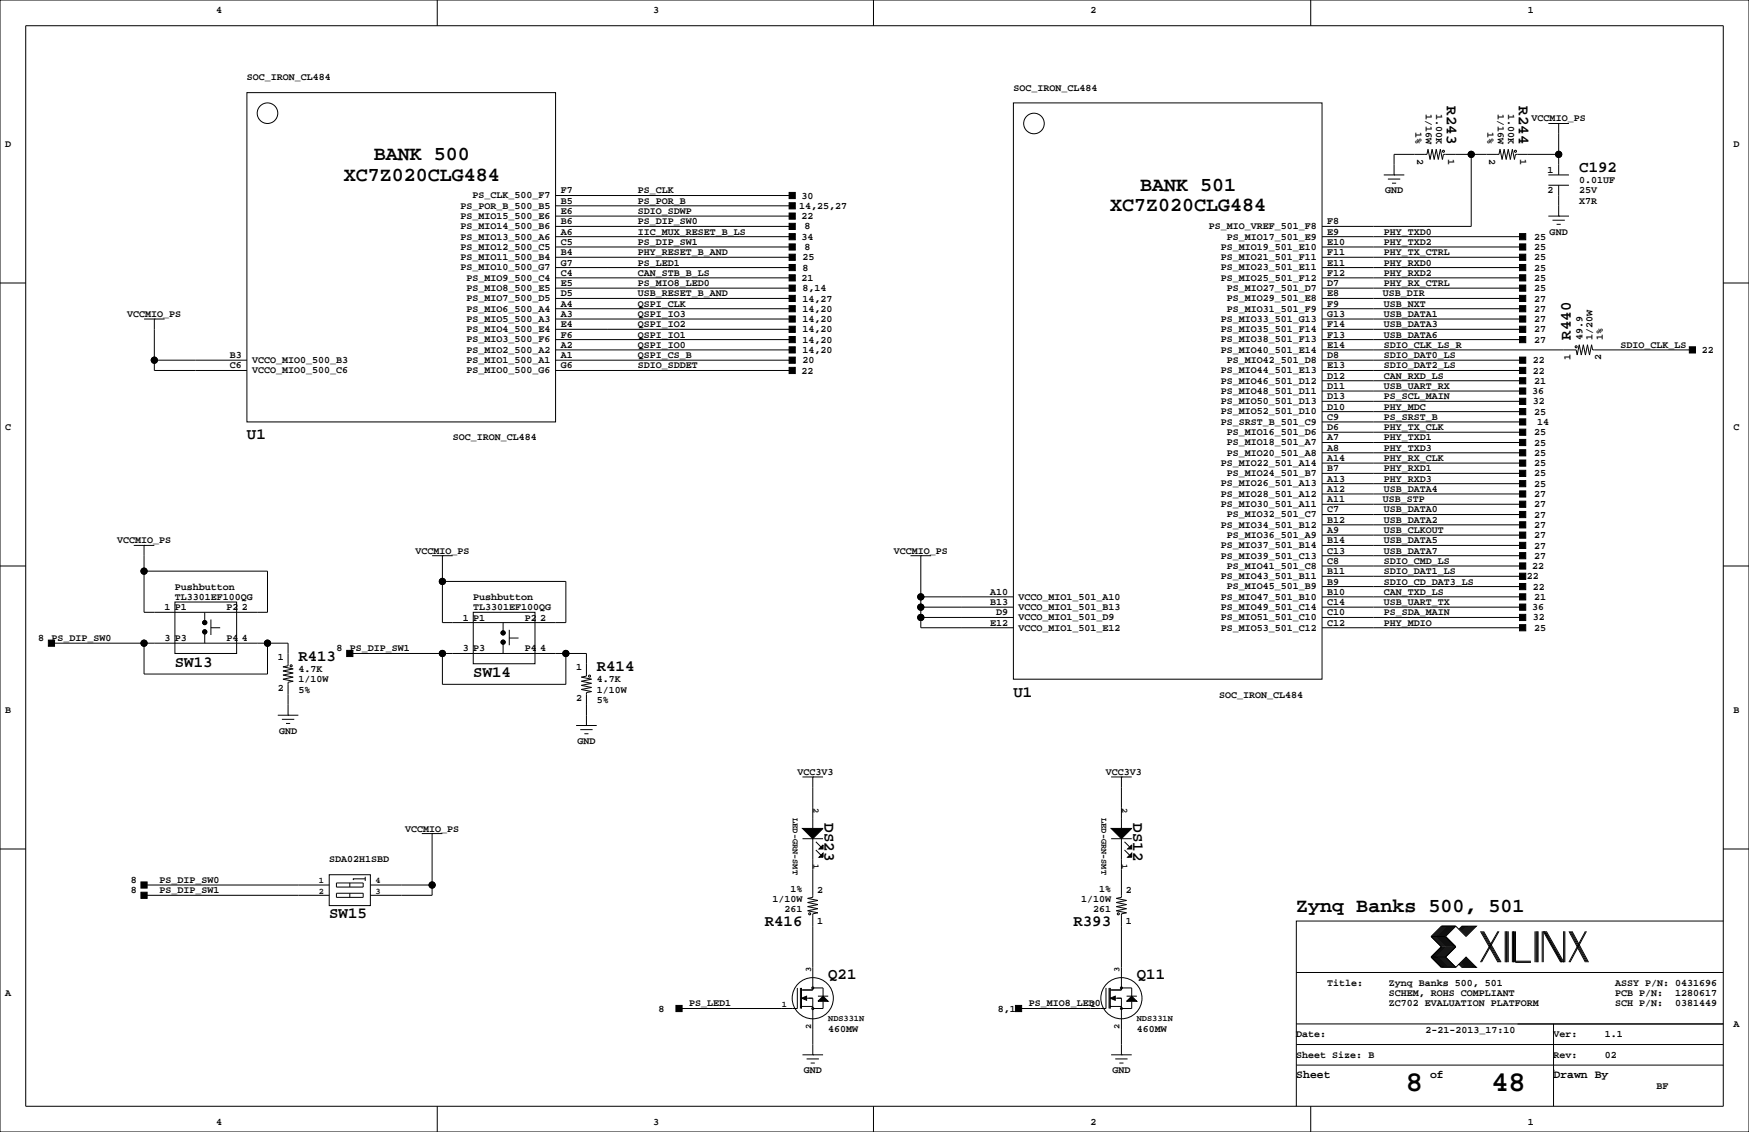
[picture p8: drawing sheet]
<svg xmlns="http://www.w3.org/2000/svg" width="432mm" height="279mm" viewBox="0 0 432 279" stroke-linecap="round" stroke-linejoin="round" font-family="sans-serif">
<g fill="none" stroke="#000" stroke-width=".25">
<path d="M0 0h431.8v279.4h-431.8zM6.3 6.4h419.1v266.6h-419.1zM107.9 0v6.4M215.6 0v6.4M323.6 0v6.4M61 22.9h76.2v81.2h-76.2zM250.2 25.4h76.2v142.2h-76.2zM363.2 38.1v17.8h-36.8M382.3 30.5h5M384.8 30.5h.1M384.8 30.5v12.7M384.8 38.1h-10.7l-.2 1.3-.5-2.6-.5 2.6-.5-2.6-.5 2.6-.6-2.6-.5 2.6-.5-2.6-.2 1.3h-13.7l-.3 1.3-.5-2.6-.5 2.6-.5-2.6-.5 2.6-.5-2.6-.5 2.6-.5-2.6-.3 1.3h-8.1v5.1"/>
<path d="M137.2 53.3h58.4M137.2 48.3h58.4M137.2 55.9h58.4M137.2 58.4h58.4M137.2 50.8h58.4M326.4 58.4h49.5M341.6 43.2h5.1M342.6 44.2h3.1M343.7 45.2h1M344.2 43.2h.1M382.3 53.3h5M382.3 45.7h5"/>
<path d="M382.3 43.2h5M383.3 54.4h3M384.3 55.4h1M384.8 53.3h.1M384.8 45.7v7.6M0 69.8h6.3M35.6 78.7h5M38.1 78.7h.1M38.1 78.7v12.7h22.9M137.2 61h58.4M137.2 63.5h58.4M137.2 66h58.4"/>
<path d="M137.2 68.6h58.4M137.2 71.1h58.4M137.2 78.7h58.4M137.2 73.7h58.4M137.2 76.2h58.4M326.4 61h49.5M326.4 63.5h49.5M326.4 66h49.5M326.4 68.6h49.5M326.4 71.1h49.5M326.4 78.7h49.5M326.4 73.7h49.5"/>
<path d="M326.4 76.2h49.5M425.4 69.8h6.4M38.1 88.9h22.9M137.2 88.9h58.4M137.2 91.4h58.4M137.2 81.3h58.4M137.2 83.8h58.4M137.2 86.4h58.4M326.4 96.5h49.5M326.4 88.9h49.5M326.4 91.4h49.5M326.4 81.3h49.5"/>
<path d="M326.4 83.8h49.5M326.4 99.1h49.5M326.4 94h49.5M326.4 86.4h62.7l.3 1.2 .5-2.5 .5 2.5 .5-2.5 .5 2.5 .5-2.5 .5 2.5 .5-2.5 .3 1.3h24.6M326.4 106.7h49.5M326.4 109.2h49.5M326.4 111.8h49.5M326.4 114.3h49.5M326.4 116.8h49.5M326.4 119.4h49.5M326.4 104.1h49.5M326.4 101.6h49.5"/>
<path d="M0 139.7h6.3M33 134.6h5.1M35.6 134.6h.1M35.6 134.6v16.5h30.4v-10.1h-30.4M106.7 137.2h5.1M109.2 137.2h.1M109.2 137.2v16.5h30.5v-10.2h-30.5M224.8 137.2h5.1M227.3 137.2h.1M227.3 137.2v17.7h22.9M326.4 139.7h49.5M326.4 124.5h49.5"/>
<path d="M326.4 129.5h49.5M326.4 134.6h49.5M326.4 137.2h49.5M326.4 132.1h49.5M326.4 127h49.5M326.4 121.9h49.5M425.4 139.7h6.4M12.7 158.8h58.4v5.5l-1.3 .3 2.6 .5-2.6 .5 2.6 .5-2.6 .5 2.6 .5-2.6 .5 2.6 .5-1.3 .3v8.1M35.6 158.8v7.6h30.4v-7.6M43.2 148.6h15.2v12.7h-15.2zM50.5 151.1v2.1M50.5 156.5v2.3"/>
<path d="M52.1 152.9v3.8M52.1 154.9h2.3M116.8 151.1h15.3v12.7h-15.3zM124.2 153.7v2M124.2 159v2.3M125.7 155.4v3.9M125.7 157.5h2.3M227.3 152.4h22.9M227.3 149.9h22.9M227.3 147.3h22.9M326.4 154.9h49.5M326.4 152.4h49.5"/>
<path d="M326.4 149.9h49.5M326.4 147.3h49.5M326.4 144.8h49.5M326.4 142.2h49.5M68.6 176.5h5.1M69.6 177.5h3M70.6 178.6h1M71.1 176.5h.1M86.4 161.3h58.4v5.6l-1.3 .2 2.5 .5-2.5 .5 2.5 .6-2.5 .5 2.5 .5-2.5 .5 2.5 .5-1.2 .2v8.2M109.2 161.3v7.6h30.5v-7.6M142.2 179.1h5.1M144.8 179.1h.1"/>
<path d="M143.3 180.1h3M144.3 181.1h1M198.1 191.8h5.1M200.7 191.8h.1M200.7 191.8v12.7M274.3 191.8h5.1M276.9 191.8h.1M276.9 191.8v12.7M0 209.5h6.3M35.6 218.4h45.7M81.3 215.9h10.1v7.6h-10.1zM83.1 217.9h6.6v1h-6.6z"/>
<path d="M86.4 217.9v1M90.2 216.9h-3.1l.3 .3M90.2 216.4v1M91.4 218.4h15.3M104.1 205.7h5.1M106.7 205.7h.1M106.7 205.7v15.3h-15.3M198.1 207h5.1M200.7 207v14.5l-1.3 .2 2.5 .5-2.5 .6 2.5 .5-2.5 .5 2.5 .5-2.5 .5 2.5 .5-1.2 .3v18.7h-2.8M201.4 207.8l1.3 1.2M201.4 209.8l1.3 1.3M274.3 207h5.1"/>
<path d="M276.9 207v14.5l-1.3 .2 2.5 .5-2.5 .6 2.5 .5-2.5 .5 2.5 .5-2.5 .5 2.5 .5-1.2 .3v18.7h-2.8M277.6 207.8l1.3 1.2M277.6 209.8l1.3 1.3M425.4 209.5h6.4M35.6 221h45.7M83.1 220.5h6.6v1h-6.6zM86.4 220.5v1M353.3 236.2l2.6 2.6h3.5M353.3 231.1l2.6 2.6-2.6 2.5M353.3 236.2h3.6M353.3 231.1h3.6M356.1 228.6l-2.5 2.5 2.5 2.6-2.5 2.5 2.5 2.6"/>
<path d="M356.4 228.6l-2.6 2.5 2.6 2.6-2.6 2.5 2.6 2.6M356.6 228.6l-2.5 2.5 2.5 2.6-2.5 2.5 2.5 2.6M356.9 228.6l-2.6 2.5 2.6 2.6-2.6 2.5 2.6 2.6M356.9 231.1l2.5 2.6-2.5 2.5M356.9 236.2l2.5 2.6M357.1 228.6l-2.5 2.5 2.5 2.6-2.5 2.5 2.5 2.6M357.4 228.6l-2.6 2.5 2.6 2.6-2.6 2.5 2.6 2.6M357.6 228.6l-2.5 2.5 2.5 2.6-2.5 2.5 2.5 2.6M357.9 228.6l-2.6 2.5 2.6 2.6-2.6 2.5 2.6 2.6M358.1 228.6l-2.5 2.5 2.5 2.6-2.5 2.5 2.5 2.6M358.4 228.6l-2.5 2.5 2.5 2.6-2.5 2.5 2.5 2.6M358.6 228.6l-2.5 2.5 2.5 2.6-2.5 2.5 2.5 2.6"/>
<path d="M358.9 228.6l-2.5 2.5 2.5 2.6-2.5 2.5 2.5 2.6M359.2 228.6l-2.6 2.5 2.6 2.6-2.6 2.5 2.6 2.6M359.4 228.6l2.5 2.5 2.6-2.5h-3.6l-.7 .8M359.4 228.6h-3.5l-2.6 2.5M359.4 228.6l-2.5 2.5M360.2 238l.7 .8h3.6l-2.6-2.6-2.5 2.6M360.4 237.7l1 1.1M360.4 238l.8 .8M360.7 237.5l1.2 1.3M360.7 237.7l1 1.1M360.9 237.2l1.6 1.6M360.9 237.5l1.3 1.3"/>
<path d="M361.2 237l1.8 1.8M361.2 237.2l1.5 1.6M361.2 228.6l-.8 .8M361.4 236.7l2.1 2.1M361.4 237l1.8 1.8M361.4 228.6l-1 1M361.7 236.5l2.3 2.3M361.7 236.7l2 2.1M361.7 228.6l-1 1M361.9 236.5l2.3 2.3M361.9 228.6l-1.2 1.3M362.2 228.6l-1.3 1.3"/>
<path d="M362.5 228.6l-1.6 1.5M362.7 228.6l-1.5 1.5M363 228.6l-1.8 1.8M363.2 228.6l-1.8 1.8M363.5 228.6l-2.1 2M363.7 228.6l-2 2M364 228.6l-2.3 2.3M364.2 228.6l-2.3 2.3M365.5 229.9l4.3 7.6M365.8 229.9l4.3 7.6M366 229.9l4.3 7.6M366.3 229.9l4.3 7.6"/>
<path d="M369.8 229.9l-4.3 7.6M370.1 229.9l-4.3 7.6M371.6 229.9v7.6M371.9 229.9v7.6M372.1 229.9v7.6M372.4 229.9v7.6M373.4 229.9v7.6M373.6 229.9v7.6M373.9 229.9v7.6M374.1 229.9v7.6h3.9M374.1 237.2h3.9M379 229.9v7.6"/>
<path d="M379.2 229.9v7.6M379.5 229.9v7.6M379.7 229.9v7.6M380.7 229.9v7.6M381 237.5v-7.6l4.3 7.6M381.3 229.9l4.3 7.6M381.5 229.9l4.3 7.6M381.8 229.9l4.3 7.6v-7.6M386.3 229.9v7.6M387.3 229.9l4.1 7.6M387.6 229.9l4.1 7.6M387.9 229.9l4 7.6"/>
<path d="M388.1 229.9l4.1 7.6M391.4 229.9l-4.1 7.6M391.7 229.9l-4.1 7.6M425.4 227.3h-105.4v35.6M196.8 243.8v5.1h-29.2M197.6 243.8v5.1M197.9 243.8v5.1M197.9 248.4h2.8M199.1 246.4h1.6v13.9M200.7 243.8h2.5v2.1M201.9 245.9h2.6M203.2 247.1v1.8h-2.5"/>
<path d="M273 243.8v5.1h-21.5M273.8 243.8v5.1M274.1 248.4h2.8M274.1 243.8v5.1M275.3 246.4h1.6v13.9M276.9 243.8h2.5v2.1M278.1 245.9h2.6M279.4 247.1v1.8h-2.5M320 257.8h105.4M320 252.7h105.4M320 240h105.4M383.5 252.7v20.3"/>
<path d="M107.9 273v6.4M198.1 260.3h5.1M199.1 261.4h3.1M200.2 262.4h1M200.7 260.3h.1M215.6 273v6.4M274.3 260.3h5.1M275.3 261.4h3.1M276.4 262.4h1M276.9 260.3h.1M320 262.9v10.1M320 262.9h105.4"/>
<path d="M323.6 273v6.4M383.5 264.2h.1"/>
<circle cx="66" cy="27.9" r="2.54"/>
<circle cx="255.3" cy="30.5" r="2.54"/>
<circle cx="356.4" cy="37.3" r=".25"/>
<circle cx="363.2" cy="38.1" r=".76"/>
<circle cx="374.1" cy="37.3" r=".25"/>
<circle cx="384.8" cy="38.1" r=".76"/>
<circle cx="38.1" cy="88.9" r=".76"/>
<circle cx="389.1" cy="85.6" r=".25"/>
<circle cx="35.6" cy="141" r=".76"/>
<circle cx="35.6" cy="158.7" r=".76"/>
<circle cx="50.5" cy="153.7" r=".51"/>
<circle cx="50.5" cy="156" r=".51"/>
<circle cx="66" cy="158.7" r=".76"/>
<circle cx="109.2" cy="143.5" r=".76"/>
<circle cx="124.2" cy="158.5" r=".51"/>
<circle cx="124.2" cy="156.2" r=".51"/>
<circle cx="227.3" cy="147.3" r=".76"/>
<circle cx="227.3" cy="152.4" r=".76"/>
<circle cx="227.3" cy="149.9" r=".76"/>
<circle cx="71.9" cy="164.3" r=".25"/>
<circle cx="109.2" cy="161.3" r=".76"/>
<circle cx="139.7" cy="161.3" r=".76"/>
<circle cx="145.5" cy="166.9" r=".25"/>
<circle cx="106.7" cy="218.4" r=".76"/>
<circle cx="199.9" cy="225.6" r=".25"/>
<circle cx="276.1" cy="225.6" r=".25"/>
<circle cx="200.7" cy="246.4" r="5.1"/>
<circle cx="200.7" cy="248.9" r=".25"/>
<circle cx="200.7" cy="243.8" r=".25"/>
<circle cx="276.9" cy="246.4" r="5.1"/>
<circle cx="276.9" cy="248.9" r=".25"/>
<circle cx="276.9" cy="243.8" r=".25"/>
</g>
<g fill="#000" stroke="#000" stroke-width=".25">
<path d="M194.8 47.5h1.5v1.5h-1.5z" fill-rule="evenodd"/>
<path d="M194.8 50h1.5v1.6h-1.5z" fill-rule="evenodd"/>
<path d="M194.8 52.6h1.5v1.5h-1.5z" fill-rule="evenodd"/>
<path d="M194.8 55.1h1.5v1.5h-1.5z" fill-rule="evenodd"/>
<path d="M194.8 57.7h1.5v1.5h-1.5z" fill-rule="evenodd"/>
<path d="M375.2 57.7h1.5v1.5h-1.5z" fill-rule="evenodd"/>
<path d="M194.8 78h1.5v1.5h-1.5z" fill-rule="evenodd"/>
<path d="M194.8 75.4h1.5v1.6h-1.5z" fill-rule="evenodd"/>
<path d="M194.8 62.7h1.5v1.6h-1.5z" fill-rule="evenodd"/>
<path d="M194.8 72.9h1.5v1.5h-1.5z" fill-rule="evenodd"/>
<path d="M194.8 67.8h1.5v1.5h-1.5z" fill-rule="evenodd"/>
<path d="M194.8 60.2h1.5v1.5h-1.5z" fill-rule="evenodd"/>
<path d="M194.8 65.3h1.5v1.5h-1.5z" fill-rule="evenodd"/>
<path d="M194.8 70.4h1.5v1.5h-1.5z" fill-rule="evenodd"/>
<path d="M375.2 60.2h1.5v1.5h-1.5z" fill-rule="evenodd"/>
<path d="M375.2 62.7h1.5v1.6h-1.5z" fill-rule="evenodd"/>
<path d="M375.2 65.3h1.5v1.5h-1.5z" fill-rule="evenodd"/>
<path d="M375.2 67.8h1.5v1.5h-1.5z" fill-rule="evenodd"/>
<path d="M375.2 70.4h1.5v1.5h-1.5z" fill-rule="evenodd"/>
<path d="M375.2 78h1.5v1.5h-1.5z" fill-rule="evenodd"/>
<path d="M375.2 72.9h1.5v1.5h-1.5z" fill-rule="evenodd"/>
<path d="M375.2 75.4h1.5v1.6h-1.5z" fill-rule="evenodd"/>
<path d="M194.8 85.6h1.5v1.5h-1.5z" fill-rule="evenodd"/>
<path d="M194.8 83.1h1.5v1.5h-1.5z" fill-rule="evenodd"/>
<path d="M194.8 80.5h1.5v1.5h-1.5z" fill-rule="evenodd"/>
<path d="M194.8 88.1h1.5v1.6h-1.5z" fill-rule="evenodd"/>
<path d="M194.8 90.7h1.5v1.5h-1.5z" fill-rule="evenodd"/>
<path d="M375.2 95.8h1.5v1.5h-1.5z" fill-rule="evenodd"/>
<path d="M375.2 90.7h1.5v1.5h-1.5z" fill-rule="evenodd"/>
<path d="M375.2 80.5h1.5v1.5h-1.5z" fill-rule="evenodd"/>
<path d="M375.2 83.1h1.5v1.5h-1.5z" fill-rule="evenodd"/>
<path d="M375.2 88.1h1.5v1.6h-1.5z" fill-rule="evenodd"/>
<path d="M375.2 98.3h1.5v1.5h-1.5z" fill-rule="evenodd"/>
<path d="M375.2 93.2h1.5v1.5h-1.5z" fill-rule="evenodd"/>
<path d="M417.1 85.6h1.5v1.5h-1.5z" fill-rule="evenodd"/>
<path d="M375.2 105.9h1.5v1.5h-1.5z" fill-rule="evenodd"/>
<path d="M375.2 108.5h1.5v1.5h-1.5z" fill-rule="evenodd"/>
<path d="M375.2 111h1.5v1.5h-1.5z" fill-rule="evenodd"/>
<path d="M375.2 113.5h1.5v1.6h-1.5z" fill-rule="evenodd"/>
<path d="M375.2 116.1h1.5v1.5h-1.5z" fill-rule="evenodd"/>
<path d="M375.2 103.4h1.5v1.5h-1.5z" fill-rule="evenodd"/>
<path d="M375.2 100.8h1.5v1.6h-1.5z" fill-rule="evenodd"/>
<path d="M375.2 118.6h1.5v1.5h-1.5z" fill-rule="evenodd"/>
<path d="M375.2 123.7h1.5v1.5h-1.5z" fill-rule="evenodd"/>
<path d="M375.2 128.8h1.5v1.5h-1.5z" fill-rule="evenodd"/>
<path d="M375.2 133.9h1.5v1.5h-1.5z" fill-rule="evenodd"/>
<path d="M375.2 136.4h1.5v1.5h-1.5z" fill-rule="evenodd"/>
<path d="M375.2 131.3h1.5v1.5h-1.5z" fill-rule="evenodd"/>
<path d="M375.2 126.2h1.5v1.6h-1.5z" fill-rule="evenodd"/>
<path d="M375.2 121.2h1.5v1.5h-1.5z" fill-rule="evenodd"/>
<path d="M11.9 158h1.6v1.5h-1.6z" fill-rule="evenodd"/>
<path d="M375.2 138.9h1.5v1.6h-1.5z" fill-rule="evenodd"/>
<path d="M375.2 144h1.5v1.5h-1.5z" fill-rule="evenodd"/>
<path d="M375.2 141.5h1.5v1.5h-1.5z" fill-rule="evenodd"/>
<path d="M375.2 146.6h1.5v1.5h-1.5z" fill-rule="evenodd"/>
<path d="M375.2 154.2h1.5v1.5h-1.5z" fill-rule="evenodd"/>
<path d="M375.2 151.6h1.5v1.6h-1.5z" fill-rule="evenodd"/>
<path d="M375.2 149.1h1.5v1.5h-1.5z" fill-rule="evenodd"/>
<path d="M85.6 160.5h1.5v1.6h-1.5z" fill-rule="evenodd"/>
<path d="M34.8 217.7h1.5v1.5h-1.5z" fill-rule="evenodd"/>
<path d="M198.1 204.5h5.1l-2.5 2.5z" fill-rule="evenodd"/>
<path d="M203.2 208.5v1h-1z" fill-rule="evenodd"/>
<path d="M202.2 211.6l1-1v1z" fill-rule="evenodd"/>
<path d="M274.3 204.5h5.1l-2.5 2.5z" fill-rule="evenodd"/>
<path d="M279.4 208.5v1h-1z" fill-rule="evenodd"/>
<path d="M278.4 211.6l1-1v1z" fill-rule="evenodd"/>
<path d="M34.8 220.2h1.5v1.5h-1.5z" fill-rule="evenodd"/>
<path d="M166.9 248.2h1.5v1.5h-1.5z" fill-rule="evenodd"/>
<path d="M197.9 246.4l1.2-.5v1z" fill-rule="evenodd"/>
<path d="M203.2 245.9l1.3 1.2h-2.6z" fill-rule="evenodd"/>
<path d="M250.7 248.2h1.5v1.5h-1.5z" fill-rule="evenodd"/>
<path d="M274.1 246.4l1.2-.5v1z" fill-rule="evenodd"/>
<path d="M279.4 245.9l1.3 1.2h-2.6z" fill-rule="evenodd"/>
<circle cx="363.2" cy="38.1" r=".76"/>
<circle cx="384.8" cy="38.1" r=".76"/>
<circle cx="38.1" cy="88.9" r=".76"/>
<circle cx="35.6" cy="141" r=".76"/>
<circle cx="35.6" cy="158.7" r=".76"/>
<circle cx="50.5" cy="153.7" r=".51"/>
<circle cx="50.5" cy="156" r=".51"/>
<circle cx="66" cy="158.7" r=".76"/>
<circle cx="109.2" cy="143.5" r=".76"/>
<circle cx="124.2" cy="158.5" r=".51"/>
<circle cx="124.2" cy="156.2" r=".51"/>
<circle cx="227.3" cy="147.3" r=".76"/>
<circle cx="227.3" cy="152.4" r=".76"/>
<circle cx="227.3" cy="149.9" r=".76"/>
<circle cx="109.2" cy="161.3" r=".76"/>
<circle cx="139.7" cy="161.3" r=".76"/>
<circle cx="106.7" cy="218.4" r=".76"/>
</g>
<g font-size="7.1">
<text x="347" y="269.3">8</text>
<text x="368.2" y="269.3">48</text>
</g>
<g font-size="4.9">
<text x="92.3" y="39.5">BANK 500</text>
<text x="84.9" y="44.6">XC7Z020CLG484</text>
<text x="281.5" y="47.1">BANK 501</text>
<text x="274.1" y="52.2">XC7Z020CLG484</text>
<text x="320" y="225.1">Zynq Banks 500, 501</text>
</g>
<g font-size="3.9">
<text x="357.2" y="26.2" transform="rotate(90 357.2 26.2)">R243</text>
<text x="375" y="26.2" transform="rotate(90 375 26.2)">R244</text>
<text x="389.9" y="42.4">C192</text>
<text x="387.8" y="83.8" transform="rotate(-90 387.8 83.8)">R440</text>
<text x="61" y="108.4">U1</text>
<text x="43.2" y="164.6">SW13</text>
<text x="73.7" y="163">R413</text>
<text x="116.8" y="167.1">SW14</text>
<text x="147.3" y="165.6">R414</text>
<text x="250.2" y="171.9">U1</text>
<text x="203.6" y="203.2" transform="rotate(90 203.6 203.2)">DS23</text>
<text x="279.8" y="203.2" transform="rotate(90 279.8 203.2)">DS12</text>
<text x="81.3" y="226.5">SW15</text>
<text x="188.8" y="228.6">R416</text>
<text x="265" y="228.6">R393</text>
<text x="204.5" y="241.5">Q21</text>
<text x="280.7" y="241.5">Q11</text>
</g>
<g font-size="2.8">
<text x="320" y="266.1">Sheet</text>
<text x="353.1" y="266.1">of</text>
<text x="383.5" y="266.1">Drawn By</text>
</g>
<g font-size="2.5">
<text x="53.3" y="3.3">4</text>
<text x="161.3" y="3.3">3</text>
<text x="269.2" y="3.3">2</text>
<text x="377.2" y="3.3">1</text>
<text x="61" y="19.8">SOC_IRON_CL484</text>
<text x="250.2" y="22.4">SOC_IRON_CL484</text>
<text x="352" y="28.2" transform="rotate(90 352 28.2)">1/16W</text>
<text x="354.6" y="28.2" transform="rotate(90 354.6 28.2)">1.00K</text>
<text x="369.8" y="28.2" transform="rotate(90 369.8 28.2)">1/16W</text>
<text x="372.3" y="28.2" transform="rotate(90 372.3 28.2)">1.00K</text>
<text x="378.1" y="30">VCCMIO_PS</text>
<text x="349.5" y="32.6" transform="rotate(90 349.5 32.6)">1%</text>
<text x="367.3" y="32.6" transform="rotate(90 367.3 32.6)">1%</text>
<text x="1.3" y="36.3">D</text>
<text x="349.9" y="39.2" transform="rotate(90 349.9 39.2)">2</text>
<text x="357.5" y="39.2" transform="rotate(90 357.5 39.2)">1</text>
<text x="367.7" y="39.2" transform="rotate(90 367.7 39.2)">2</text>
<text x="375.3" y="39.2" transform="rotate(90 375.3 39.2)">1</text>
<text x="428" y="36.3">D</text>
<text x="138.4" y="47.8">F7</text>
<text x="157.5" y="47.8">PS_CLK</text>
<text x="341.9" y="47.8">GND</text>
<text x="382.1" y="42.7">1</text>
<text x="382.1" y="47.8">2</text>
<text x="389.9" y="45.2">0.01UF</text>
<text x="389.9" y="47.8">25V</text>
<text x="113.7" y="51.5">PS_POR_B_500_B5</text>
<text x="116.6" y="49">PS_CLK_500_F7</text>
<text x="138.4" y="52.8">E6</text>
<text x="138.4" y="50.3">B5</text>
<text x="157.5" y="52.8">SDIO_SDWP</text>
<text x="157.5" y="50.3">PS_POR_B</text>
<text x="197.3" y="51.6">14,25,27</text>
<text x="197.9" y="49">30</text>
<text x="389.9" y="50.3">X7R</text>
<text x="113.7" y="59.1">PS_MIO13_500_A6</text>
<text x="113.7" y="56.6">PS_MIO14_500_B6</text>
<text x="113.7" y="54">PS_MIO15_500_E6</text>
<text x="138.4" y="57.9">A6</text>
<text x="138.4" y="55.4">B6</text>
<text x="157.5" y="57.9">IIC_MUX_RESET_B_LS</text>
<text x="157.5" y="55.4">PS_DIP_SW0</text>
<text x="197.9" y="59.2">34</text>
<text x="197.9" y="54.1">22</text>
<text x="198.6" y="56.6">8</text>
<text x="298.4" y="56.6">PS_MIO_VREF_501_F8</text>
<text x="302.9" y="59.1">PS_MIO17_501_E9</text>
<text x="327.7" y="57.9">E9</text>
<text x="327.7" y="55.4">F8</text>
<text x="341.6" y="57.9">PHY_TXD0</text>
<text x="378.8" y="59.2">25</text>
<text x="382.6" y="57.9">GND</text>
<text x="113.7" y="64.2">PS_MIO11_500_B4</text>
<text x="113.7" y="61.7">PS_MIO12_500_C5</text>
<text x="138.4" y="65.5">G7</text>
<text x="138.4" y="63">B4</text>
<text x="138.4" y="60.5">C5</text>
<text x="157.5" y="65.5">PS_LED1</text>
<text x="157.5" y="60.5">PS_DIP_SW1</text>
<text x="157.5" y="63">PHY_RESET_B_AND</text>
<text x="198.1" y="64.3">25</text>
<text x="198.6" y="61.7">8</text>
<text x="301.4" y="64.2">PS_MIO21_501_F11</text>
<text x="301.4" y="61.7">PS_MIO19_501_E10</text>
<text x="327.7" y="65.5">E11</text>
<text x="327.7" y="63">F11</text>
<text x="327.7" y="60.5">E10</text>
<text x="341.6" y="65.5">PHY_RXD0</text>
<text x="341.6" y="63">PHY_TX_CTRL</text>
<text x="341.6" y="60.5">PHY_TXD2</text>
<text x="378.8" y="64.3">25</text>
<text x="378.8" y="61.7">25</text>
<text x="113.7" y="66.7">PS_MIO10_500_G7</text>
<text x="115.1" y="71.8">PS_MIO8_500_E5</text>
<text x="115.1" y="69.3">PS_MIO9_500_C4</text>
<text x="138.4" y="70.6">E5</text>
<text x="138.4" y="68.1">C4</text>
<text x="157.5" y="70.6">PS_MIO8_LED0</text>
<text x="157.5" y="68.1">CAN_STB_B_LS</text>
<text x="197.9" y="69.3">21</text>
<text x="198.1" y="71.9">8,14</text>
<text x="198.1" y="66.8">8</text>
<text x="301.4" y="69.3">PS_MIO25_501_F12</text>
<text x="301.4" y="66.7">PS_MIO23_501_E11</text>
<text x="302.9" y="71.8">PS_MIO27_501_D7</text>
<text x="327.7" y="70.6">D7</text>
<text x="327.7" y="68.1">F12</text>
<text x="341.6" y="70.6">PHY_RX_CTRL</text>
<text x="341.6" y="68.1">PHY_RXD2</text>
<text x="378.8" y="71.9">25</text>
<text x="378.8" y="69.3">25</text>
<text x="378.8" y="66.8">25</text>
<text x="115.1" y="76.9">PS_MIO6_500_A4</text>
<text x="115.1" y="74.4">PS_MIO7_500_D5</text>
<text x="138.4" y="75.7">A4</text>
<text x="138.4" y="73.2">D5</text>
<text x="157.5" y="73.2">USB_RESET_B_AND</text>
<text x="157.5" y="75.7">QSPI_CLK</text>
<text x="198.1" y="74.4">14,27</text>
<text x="198.1" y="77">14,20</text>
<text x="302.9" y="76.9">PS_MIO31_501_F9</text>
<text x="302.9" y="74.4">PS_MIO29_501_E8</text>
<text x="327.7" y="75.7">F9</text>
<text x="327.7" y="73.2">E8</text>
<text x="341.4" y="73.2">USB_DIR</text>
<text x="341.6" y="75.7">USB_NXT</text>
<text x="378.8" y="77">27</text>
<text x="378.8" y="74.4">27</text>
<text x="31.4" y="78.2">VCCMIO_PS</text>
<text x="115.1" y="82">PS_MIO4_500_E4</text>
<text x="115.1" y="79.4">PS_MIO5_500_A3</text>
<text x="138.4" y="83.3">F6</text>
<text x="138.4" y="80.8">E4</text>
<text x="138.4" y="78.2">A3</text>
<text x="157.5" y="78.2">QSPI_IO3</text>
<text x="157.5" y="80.8">QSPI_IO2</text>
<text x="157.5" y="83.3">QSPI_IO1</text>
<text x="198.1" y="79.5">14,20</text>
<text x="198.1" y="82">14,20</text>
<text x="301.4" y="82">PS_MIO35_501_F14</text>
<text x="301.4" y="79.4">PS_MIO33_501_G13</text>
<text x="327.7" y="83.3">F13</text>
<text x="327.7" y="80.8">F14</text>
<text x="327.7" y="78.2">G13</text>
<text x="341.6" y="83.3">USB_DATA6</text>
<text x="341.6" y="78.2">USB_DATA1</text>
<text x="341.6" y="80.8">USB_DATA3</text>
<text x="378.8" y="79.5">27</text>
<text x="378.8" y="82">27</text>
<text x="390.7" y="83.8" transform="rotate(-90 390.7 83.8)">49.9</text>
<text x="393.2" y="83.8" transform="rotate(-90 393.2 83.8)">1/20W</text>
<text x="395.7" y="83.8" transform="rotate(-90 395.7 83.8)">1%</text>
<text x="56.7" y="88.4">B3</text>
<text x="62.2" y="89.6">VCCO_MIO0_500_B3</text>
<text x="115.1" y="89.6">PS_MIO1_500_A1</text>
<text x="115.1" y="87.1">PS_MIO2_500_A2</text>
<text x="115.1" y="84.5">PS_MIO3_500_F6</text>
<text x="138.4" y="88.4">A1</text>
<text x="138.4" y="85.9">A2</text>
<text x="157.5" y="88.4">QSPI_CS_B</text>
<text x="157.5" y="85.9">QSPI_IO0</text>
<text x="198.1" y="89.7">20</text>
<text x="198.1" y="84.6">14,20</text>
<text x="198.1" y="87.1">14,20</text>
<text x="301.4" y="87.1">PS_MIO40_501_E14</text>
<text x="301.4" y="84.5">PS_MIO38_501_F13</text>
<text x="302.9" y="89.6">PS_MIO42_501_D8</text>
<text x="327.7" y="88.4">D8</text>
<text x="327.7" y="85.9">E14</text>
<text x="341.6" y="85.9">SDIO_CLK_LS_R</text>
<text x="341.6" y="88.4">SDIO_DAT0_LS</text>
<text x="378.5" y="89.7">22</text>
<text x="378.8" y="84.6">27</text>
<text x="387.7" y="88.9" transform="rotate(-90 387.7 88.9)">1</text>
<text x="395.3" y="88.9" transform="rotate(-90 395.3 88.9)">2</text>
<text x="400" y="85.9">SDIO_CLK_LS</text>
<text x="420.2" y="87.1">22</text>
<text x="56.7" y="90.9">C6</text>
<text x="62.2" y="92.1">VCCO_MIO0_500_C6</text>
<text x="115.1" y="92.1">PS_MIO0_500_G6</text>
<text x="138.4" y="90.9">G6</text>
<text x="157.5" y="90.9">SDIO_SDDET</text>
<text x="197.9" y="92.2">22</text>
<text x="301.4" y="94.7">PS_MIO46_501_D12</text>
<text x="301.4" y="92.1">PS_MIO44_501_E13</text>
<text x="327.7" y="93.5">D12</text>
<text x="327.7" y="90.9">E13</text>
<text x="341.6" y="93.5">CAN_RXD_LS</text>
<text x="341.6" y="90.9">SDIO_DAT2_LS</text>
<text x="378.5" y="92.2">22</text>
<text x="378.8" y="94.7">21</text>
<text x="301.4" y="99.8">PS_MIO50_501_D13</text>
<text x="301.4" y="97.2">PS_MIO48_501_D11</text>
<text x="327.7" y="101.1">D10</text>
<text x="327.7" y="98.6">D13</text>
<text x="327.7" y="96">D11</text>
<text x="341.6" y="98.6">PS_SCL_MAIN</text>
<text x="341.6" y="101.1">PHY_MDC</text>
<text x="341.6" y="96">USB_UART_RX</text>
<text x="378.2" y="97.3">36</text>
<text x="378.5" y="99.8">32</text>
<text x="1.3" y="106.2">C</text>
<text x="301.4" y="104.8">PS_SRST_B_501_C9</text>
<text x="301.4" y="102.3">PS_MIO52_501_D10</text>
<text x="302.9" y="107.4">PS_MIO16_501_D6</text>
<text x="327.7" y="106.2">D6</text>
<text x="327.7" y="103.6">C9</text>
<text x="341.6" y="103.6">PS_SRST_B</text>
<text x="341.6" y="106.2">PHY_TX_CLK</text>
<text x="378.8" y="102.4">25</text>
<text x="378.8" y="107.4">25</text>
<text x="379.5" y="104.9">14</text>
<text x="428" y="106.2">C</text>
<text x="111.8" y="108.7">SOC_IRON_CL484</text>
<text x="302.9" y="112.5">PS_MIO20_501_A8</text>
<text x="302.9" y="109.9">PS_MIO18_501_A7</text>
<text x="327.7" y="113.8">A14</text>
<text x="327.7" y="111.3">A8</text>
<text x="327.7" y="108.7">A7</text>
<text x="341.6" y="113.8">PHY_RX_CLK</text>
<text x="341.6" y="111.3">PHY_TXD3</text>
<text x="341.6" y="108.7">PHY_TXD1</text>
<text x="378.8" y="112.5">25</text>
<text x="378.8" y="110">25</text>
<text x="301.4" y="115">PS_MIO22_501_A14</text>
<text x="302.9" y="117.5">PS_MIO24_501_B7</text>
<text x="327.7" y="118.9">A13</text>
<text x="327.7" y="116.3">B7</text>
<text x="341.6" y="118.9">PHY_RXD3</text>
<text x="341.6" y="116.3">PHY_RXD1</text>
<text x="378.8" y="117.6">25</text>
<text x="378.8" y="115.1">25</text>
<text x="301.4" y="125.2">PS_MIO30_501_A11</text>
<text x="301.4" y="122.6">PS_MIO28_501_A12</text>
<text x="301.4" y="120.1">PS_MIO26_501_A13</text>
<text x="327.7" y="124">A11</text>
<text x="327.7" y="121.4">A12</text>
<text x="341.4" y="124">USB_STP</text>
<text x="341.6" y="121.4">USB_DATA4</text>
<text x="378.8" y="122.7">27</text>
<text x="378.8" y="125.2">27</text>
<text x="378.8" y="120.1">25</text>
<text x="301.4" y="130.2">PS_MIO34_501_B12</text>
<text x="302.9" y="127.7">PS_MIO32_501_C7</text>
<text x="327.7" y="131.6">A9</text>
<text x="327.7" y="129">B12</text>
<text x="327.7" y="126.5">C7</text>
<text x="341.6" y="126.5">USB_DATA0</text>
<text x="341.6" y="131.6">USB_CLKOUT</text>
<text x="341.6" y="129">USB_DATA2</text>
<text x="378.8" y="127.8">27</text>
<text x="378.8" y="130.3">27</text>
<text x="28.9" y="134.1">VCCMIO_PS</text>
<text x="102.6" y="136.7">VCCMIO_PS</text>
<text x="220.7" y="136.7">VCCMIO_PS</text>
<text x="301.4" y="137.9">PS_MIO39_501_C13</text>
<text x="301.4" y="135.3">PS_MIO37_501_B14</text>
<text x="302.9" y="132.8">PS_MIO36_501_A9</text>
<text x="327.7" y="136.7">C13</text>
<text x="327.7" y="134.1">B14</text>
<text x="341.6" y="136.7">USB_DATA7</text>
<text x="341.6" y="134.1">USB_DATA5</text>
<text x="378.8" y="132.8">27</text>
<text x="378.8" y="137.9">27</text>
<text x="378.8" y="135.4">27</text>
<text x="301.4" y="142.9">PS_MIO43_501_B11</text>
<text x="302.9" y="140.4">PS_MIO41_501_C8</text>
<text x="327.7" y="141.7">B11</text>
<text x="327.7" y="139.2">C8</text>
<text x="341.6" y="141.7">SDIO_DAT1_LS</text>
<text x="341.6" y="139.2">SDIO_CMD_LS</text>
<text x="377" y="143">22</text>
<text x="378.2" y="140.5">22</text>
<text x="43.2" y="145.5">Pushbutton</text>
<text x="43.2" y="148.1">TL3301EF100QG</text>
<text x="116.8" y="148.1">Pushbutton</text>
<text x="244.5" y="149.4">B13</text>
<text x="244.5" y="146.8">A10</text>
<text x="251.5" y="148">VCCO_MIO1_501_A10</text>
<text x="301.4" y="148">PS_MIO47_501_B10</text>
<text x="302.9" y="145.5">PS_MIO45_501_B9</text>
<text x="327.7" y="149.4">C14</text>
<text x="327.7" y="146.8">B10</text>
<text x="327.7" y="144.3">B9</text>
<text x="341.6" y="149.4">USB_UART_TX</text>
<text x="341.6" y="146.8">CAN_TXD_LS</text>
<text x="341.6" y="144.3">SDIO_CD_DAT3_LS</text>
<text x="378.5" y="145.5">22</text>
<text x="378.8" y="148.1">21</text>
<text x="40.6" y="150.6">1</text>
<text x="43.2" y="150.6">P1</text>
<text x="55.9" y="150.6">P2</text>
<text x="59.7" y="150.6">2</text>
<text x="114.3" y="153.2">1</text>
<text x="116.8" y="153.2">P1</text>
<text x="116.8" y="150.6">TL3301EF100QG</text>
<text x="129.5" y="153.2">P2</text>
<text x="133.3" y="153.2">2</text>
<text x="244.5" y="154.4">E12</text>
<text x="246" y="151.9">D9</text>
<text x="251.5" y="155.6">VCCO_MIO1_501_E12</text>
<text x="251.5" y="153.1">VCCO_MIO1_501_D9</text>
<text x="251.5" y="150.6">VCCO_MIO1_501_B13</text>
<text x="301.4" y="155.6">PS_MIO53_501_C12</text>
<text x="301.4" y="153.1">PS_MIO51_501_C10</text>
<text x="301.4" y="150.6">PS_MIO49_501_C14</text>
<text x="327.7" y="154.4">C12</text>
<text x="327.7" y="151.9">C10</text>
<text x="341.6" y="151.9">PS_SDA_MAIN</text>
<text x="341.6" y="154.4">PHY_MDIO</text>
<text x="378.2" y="150.6">36</text>
<text x="378.5" y="153.1">32</text>
<text x="378.8" y="155.7">25</text>
<text x="9.4" y="158.2">8</text>
<text x="12.7" y="158.2">PS_DIP_SW0</text>
<text x="40.6" y="158.2">3</text>
<text x="43.2" y="158.2">P3</text>
<text x="55.9" y="158.2">P4</text>
<text x="59.7" y="158.2">4</text>
<text x="83.1" y="160.8">8</text>
<text x="86.4" y="160.8">PS_DIP_SW1</text>
<text x="114.3" y="160.8">3</text>
<text x="116.8" y="160.8">P3</text>
<text x="129.5" y="160.8">P4</text>
<text x="133.3" y="160.8">4</text>
<text x="68.6" y="162.9">1</text>
<text x="73.7" y="165.9">4.7K</text>
<text x="142.2" y="165.4">1</text>
<text x="68.6" y="170.5">2</text>
<text x="73.7" y="168.4">1/10W</text>
<text x="73.7" y="170.9">5%</text>
<text x="142.2" y="173.1">2</text>
<text x="147.3" y="173.5">5%</text>
<text x="147.3" y="170.9">1/10W</text>
<text x="147.3" y="168.4">4.7K</text>
<text x="301" y="172.2">SOC_IRON_CL484</text>
<text x="1.3" y="176">B</text>
<text x="428" y="176">B</text>
<text x="68.9" y="181.1">GND</text>
<text x="142.6" y="183.6">GND</text>
<text x="196.8" y="191.3">VCC3V3</text>
<text x="273.1" y="191.3">VCC3V3</text>
<text x="100" y="205.2">VCCMIO_PS</text>
<text x="81.3" y="212.9">SDA02H1SBD</text>
<text x="32.3" y="220.5">8</text>
<text x="32.3" y="217.9">8</text>
<text x="39.4" y="220.5">PS_DIP_SW1</text>
<text x="39.4" y="217.9">PS_DIP_SW0</text>
<text x="195.2" y="220.1">1%</text>
<text x="201.7" y="220.5">2</text>
<text x="271.4" y="220.1">1%</text>
<text x="277.9" y="220.5">2</text>
<text x="190.7" y="222.6">1/10W</text>
<text x="193.7" y="225.1">261</text>
<text x="266.9" y="222.6">1/10W</text>
<text x="269.9" y="225.1">261</text>
<text x="201.7" y="228.1">1</text>
<text x="277.9" y="228.1">1</text>
<text x="1.3" y="245.9">A</text>
<text x="327.7" y="243.3">Title:</text>
<text x="342.9" y="245.9">SCHEM, ROHS COMPLIANT</text>
<text x="342.9" y="243.3">Zynq Banks 500, 501</text>
<text x="398.8" y="243.3">ASSY P/N: 0431696</text>
<text x="398.8" y="245.9">PCB P/N:</text>
<text x="413.6" y="245.9">1280617</text>
<text x="162.6" y="249.7">8</text>
<text x="170.2" y="248.4">PS_LED1</text>
<text x="246.4" y="249.7">8,14</text>
<text x="254" y="248.4">PS_MIO8_LED0</text>
<text x="342.9" y="248.4">ZC702 EVALUATION PLATFORM</text>
<text x="398.8" y="248.4">SCH P/N:</text>
<text x="413.6" y="248.4">0381449</text>
<text x="204.5" y="254.8">460MW</text>
<text x="280.7" y="254.8">460MW</text>
<text x="320" y="256">Date:</text>
<text x="351.9" y="255">2-21-2013_17:10</text>
<text x="383.5" y="256">Ver:</text>
<text x="396.2" y="256">1.1</text>
<text x="428" y="253.5">A</text>
<text x="320" y="261.1">Sheet Size: B</text>
<text x="383.5" y="261.1">Rev:</text>
<text x="396.2" y="261.1">02</text>
<text x="198.4" y="264.9">GND</text>
<text x="274.6" y="264.9">GND</text>
<text x="408.9" y="268.7">BF</text>
<text x="53.3" y="277.6">4</text>
<text x="161.3" y="277.6">3</text>
<text x="269.2" y="277.6">2</text>
<text x="377.2" y="277.6">1</text>
</g>
<g font-size="2.1">
<text x="195.8" y="201.9" transform="rotate(90 195.8 201.9)">LED-GRN-SMT</text>
<text x="200.9" y="199.4" transform="rotate(90 200.9 199.4)">2</text>
<text x="272" y="201.9" transform="rotate(90 272 201.9)">LED-GRN-SMT</text>
<text x="277.1" y="199.4" transform="rotate(90 277.1 199.4)">2</text>
<text x="200.9" y="213.4" transform="rotate(90 200.9 213.4)">1</text>
<text x="277.1" y="213.4" transform="rotate(90 277.1 213.4)">1</text>
<text x="78.7" y="220.5">2</text>
<text x="78.7" y="218">1</text>
<text x="92.7" y="220.5">3</text>
<text x="92.7" y="218">4</text>
<text x="200.2" y="240" transform="rotate(-90 200.2 240)">3</text>
<text x="276.4" y="240" transform="rotate(-90 276.4 240)">3</text>
<text x="193" y="248.5">1</text>
<text x="269.2" y="248.5">1</text>
<text x="200.2" y="254" transform="rotate(-90 200.2 254)">2</text>
<text x="204.5" y="252">NDS331N</text>
<text x="276.4" y="254" transform="rotate(-90 276.4 254)">2</text>
<text x="280.7" y="252">NDS331N</text>
</g>
</svg>
